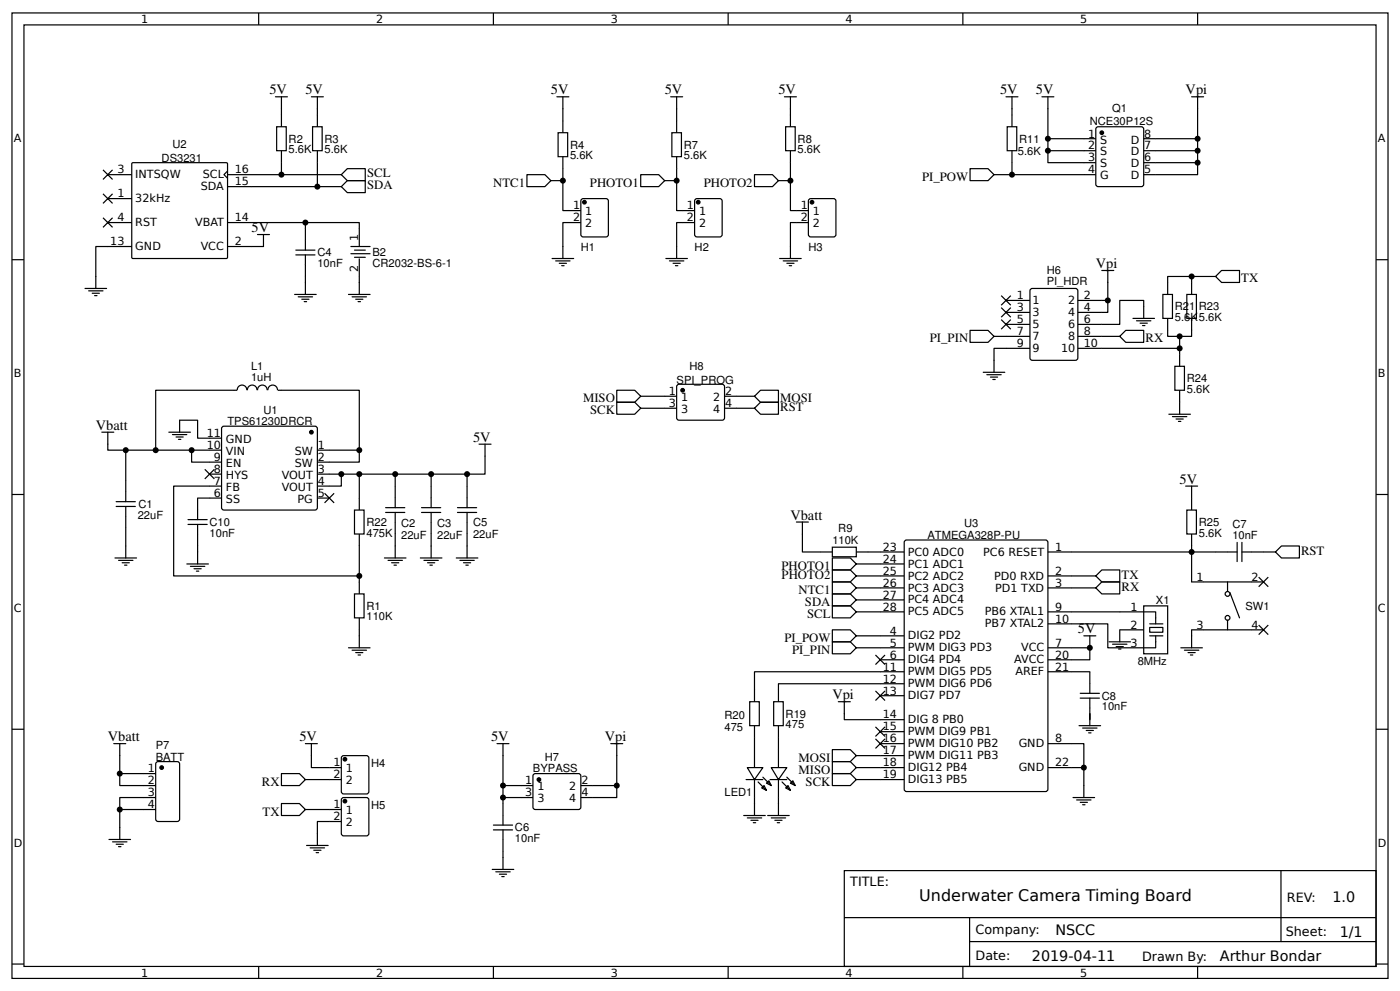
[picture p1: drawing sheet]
<svg xmlns="http://www.w3.org/2000/svg" width="309mm" height="219mm" viewBox="0 0 309 219" stroke-linecap="round" stroke-linejoin="round" font-family="sans-serif">
<g fill="none" stroke="#000" stroke-width=".26">
<path d="M2.6 2.9h304.1v213.2h-304.1zM5.3 5.5h298.7v208h-298.7zM57.1 2.9v2.6M109 2.9v2.6M160.9 2.9v2.6M212.7 2.9v2.6M264.6 2.9v2.6M23.8 38.6h5.3M29.1 36.1l.3-.2 20.7 .1 .2 .2-.1 20.8-.2 .1h-20.8l-.1-.3zM50.3 37.8l-.8 .8 .8 .8M60.9 21.4h2.6M61.1 28h2.1v5.3h-2.1z"/>
<path d="M62.2 33.3v5.3h-11.9M62.2 38.6h13.2M62.2 21.4v6.6M68.8 21.4h2.6M69.1 28h2.1v5.3h-2.1zM70.1 33.3v7.9h-19.8M70.1 21.4v6.6M76.7 37.3h4v2.6h-4l-1.3-1.3zM116.4 38.6h4l1.3 1.3-1.3 1.3h-4zM121.7 39.9h2.7M123 21.4h2.7M123.3 29.3h2.1v5.3h-2.1z"/>
<path d="M124.4 34.6v11.9h3.9M124.4 21.4v7.9M141.6 38.6h3.9l1.3 1.3-1.3 1.3h-3.9zM146.8 39.9h2.7M148.2 21.4h2.6M148.4 29.3h2.1v5.3h-2.1zM149.5 34.6v11.9h4M149.5 21.4v7.9M166.7 38.6h4l1.3 1.3-1.3 1.3h-4zM172 39.9h2.6M173.3 21.4h2.6M173.6 28h2.1v5.3h-2.1z"/>
<path d="M174.6 33.3v13.2h4M174.6 21.4v6.6M214.3 37.3h4l1.3 1.3-1.3 1.3h-4zM219.6 38.6h22.5M222.2 21.4h2.7M222.5 28h2.1v5.3h-2.1zM223.6 21.4v6.6M223.6 33.3v5.3M230.2 21.4h2.6M231.5 21.4v9.2h10.6M231.5 30.6v2.7h10.6M231.5 33.3v2.6h10.6"/>
<path d="M242.2 28.3l.4-.3h9.5l.5 .3 .1 12.4-.3 .5h-9.8l-.4-.2zM263.3 21.4h2.6M264.6 21.4v9.2h-11.9M264.6 30.6v2.7h-11.9M264.6 35.9v2.7h-11.9M264.6 33.3v2.6h-11.9M2.6 57.4h2.7M23.8 43.9h5.3M23.8 49.2h5.3M29.1 54.5h-7.9v9.2M50.3 49.2h29.1v5.3M56.9 51.8h2.6"/>
<path d="M58.2 51.8v2.7h-7.9M65.4 55.2h4.2M65.4 56.3h4.2M67.5 49.2v6M67.5 56.3v8.7M70.1 41.2h5.3M75.4 41.2l1.3-1.3h4v2.6h-4zM77.5 54.5h4.3M77.5 56h4.3M78.3 55.2h2.4M78.3 56.8h2.4M79.4 57.1v7.9"/>
<path d="M122 57.1h4.7M122.8 57.6h3.1M123.6 58.2h1.5M124.1 58.7h.5M128.3 49.2h-3.9v7.9M128.6 43.9h5.3l.4 .2 .1 7.7-.3 .5h-5.2l-.5-.2-.1-7.7zM147.1 57.1h4.8M147.9 57.6h3.2M148.7 58.2h1.6M149.2 58.7h.6M153.5 49.2h-4v7.9M153.7 43.9h5.3l.5 .2v7.7l-.2 .5h-5.3l-.5-.2v-7.7z"/>
<path d="M172.2 57.1h4.8M173 57.6h3.2M173.8 58.2h1.6M174.4 58.7h.5M178.6 49.2h-4v7.9M178.9 43.9h5.2l.5 .2 .1 7.7-.3 .5h-5.3l-.4-.2-.1-7.7zM243.4 59.7h2.7M244.7 59.7v6.7h-6.6M269.9 59.7h3.9v2.7h-3.9l-1.3-1.3zM304 57.4h2.7M18.8 63.7h4.7M19.6 64.2h3.2"/>
<path d="M20.4 64.8h1.6M20.9 65.3h.5M65.1 65h4.7M65.9 65.6h3.2M66.7 66.1h1.6M67.2 66.6h.5M77 65h4.8M77.8 65.6h3.2M78.6 66.1h1.6M79.1 66.6h.5M214.3 73h4l1.3 1.3-1.3 1.3h-4zM219.6 74.3h7.9"/>
<path d="M222.2 66.4h5.3M222.2 69h5.3M222.2 71.6h5.3M227.5 76.9h-7.9v5.3M227.6 64l.5-.3h9.5l.5 .3v15.1l-.2 .4-9.8 .1-.5-.3zM238.1 76.9h22.5M238.1 74.3h9.3M244.7 66.4v2.6h-6.6M248.7 73h4v2.6h-4l-1.3-1.3zM250.3 70.3h4.8M251.1 70.9h3.2M251.9 71.4h1.6"/>
<path d="M252.4 71.9h.5M252.7 70.3v-3.9h-5.3v5.2h-9.3M256.9 65h2.1v5.3h-2.1zM258 70.3v4h2.6v6.6M262.2 65h2.1v5.3h-2.1zM263.3 70.3v4h-2.7M263.3 61.1v3.9M268.6 61.1h-10.6v3.9M22.5 95.5h2.6M23.8 95.5v3.9h18.5v2.7h6.6M27.8 99.4v11.4M37.3 95.5h4.8"/>
<path d="M38.1 96h3.2M38.9 96.5h1.6M39.4 97h.6M39.7 95.5v-2.7h4v4h5.2M42.3 99.4h6.6M49 94.4l.5-.3 20.4 .1 .2 .5-.1 17.7-.4 .3-20.4-.1-.3-.5zM52.4 86.2h-18v13.2M52.4 86.2a1.06 1.06 0 0 1 1.1-1.1 1.06 1.06 0 0 1 1 1.1M54.7 86.2a1.06 1.06 0 0 1 1-1.1 1.06 1.06 0 0 1 1.1 1.1M56.9 86.2a1.06 1.06 0 0 1 1.1-1.1 1.06 1.06 0 0 1 1 1.1M59.2 86.2a1.06 1.06 0 0 1 1-1.1 1.06 1.06 0 0 1 1.1 1.1M61.4 86.2h18v15.9h-9.3"/>
<path d="M70.1 99.4h9.3M105.8 98.1h2.7M107.2 98.1v6.6h-27.8M136.3 88.8h3.9l1.4 1.4-1.4 1.3h-3.9zM136.3 86.2h3.9l1.4 1.3-1.4 1.3h-3.9zM141.6 87.5h7.9M141.6 90.2h7.9M149.8 85h10l.3 .4-.1 7.2-.5 .2-9.7-.1-.3-.4v-6.9zM160.1 87.5h6.6M160.1 90.2h6.6M166.7 90.2l1.3-1.4h4v2.7h-4zM168 86.2h4v2.6h-4l-1.3-1.3z"/>
<path d="M217.2 82.2h4.8M218 82.8h3.2M218.8 83.3h1.6M219.3 83.8h.6M258.2 91.5h4.8M259 92h3.2M259.6 80.9h2.1v5.3h-2.1zM259.8 92.6h1.6M260.3 93.1h.6M260.6 86.2v5.3M2.6 109.2h2.7M25.7 111.9h4.2"/>
<path d="M25.7 110.8h4.2M27.8 111.9v11.3M41.5 115.8h4.3M41.5 114.8h4.3M43.7 115.8v8.8M46.3 104.7h2.6M48.9 107.4h-10.5v19.8h41M48.9 110h-5.2v4.8M70.1 104.7h9.3v8M70.1 110h2.7M75.4 104.7v2.7h-5.3M78.3 112.7h2.1v5.3h-2.1z"/>
<path d="M79.4 118v13.2M85.2 113.2h4.2M85.2 112.1h4.2M87.3 104.7v7.4M87.3 113.2v10M93.1 113.2h4.3M93.1 112.1h4.3M95.2 104.7v7.4M95.2 113.2v10M101.1 113.2h4.2M101.1 112.1h4.2M103.2 104.7v7.4"/>
<path d="M103.2 113.2v10M175.9 115.3h2.7M177.3 115.3v6.6h6.6M199.8 119.5l.5-.2h30.7l.4 .2 .1 54.8-.3 .5h-30.9l-.5-.2zM261.9 107.4h2.7M262.2 112.7h2.1v5.3h-2.1zM263.3 107.4v5.3M263.3 118v10.5h15.8M273.3 119.8v4.2M274.4 119.8v4.2M304 109.2h2.7M25.4 123.2h4.8"/>
<path d="M26.2 123.8h3.2M27 124.3h1.6M27.5 124.8h.5M41.3 124.6h4.7M42.1 125.1h3.1M42.9 125.6h1.5M43.4 126.2h.5M78.3 131.2h2.1v5.3h-2.1zM79.4 136.5v6.6M84.9 123.2h4.8M85.7 123.8h3.2M86.5 124.3h1.6"/>
<path d="M87 124.8h.6M92.9 123.2h4.7M93.7 123.8h3.1M94.5 124.3h1.5M95 124.8h.5M100.8 123.2h4.8M101.6 123.8h3.2M102.4 124.3h1.6M102.9 124.8h.6M183.9 120.9h5.3v2.1h-5.3zM183.9 123.2h4l1.3 1.4-1.3 1.3h-4zM183.9 128.5h4l1.3 1.4-1.3 1.3h-4z"/>
<path d="M183.9 125.9h4l1.3 1.3-1.3 1.3h-4zM183.9 131.2h4l1.3 1.3-1.3 1.3h-4zM183.9 133.8h4l1.3 1.3-1.3 1.4h-4zM183.9 139.1h4l1.3 1.3-1.3 1.4h-4zM189.2 124.6h10.6M189.2 135.1h10.6M189.2 121.9h10.6M189.2 127.2h10.6M189.2 129.9h10.6M189.2 132.5h10.6M231.5 135.1h23.8v2.7M231.5 137.8h13.2v5.3h10.6v-2.7"/>
<path d="M231.5 121.9h41.8M231.5 127.2h10.6M231.5 129.9h10.6M242.1 129.9l1.3-1.4h4v2.7h-4zM242.1 127.2l1.3-1.3h4v2.6h-4zM252.7 133.8h5.3v10.6h-5.3zM252.7 139.1h-5.3v2.7M254 138.6h2.9v1h-2.9zM254 137.8h2.9M271.2 128.5v2.2M271.2 137v2.1M271.7 130.9l2.1 5.6"/>
<path d="M274.4 121.9h7.4M279.1 139.1h-15.8v4M283.1 120.6h4v2.6h-4l-1.3-1.3zM77 143.1h4.8M77.8 143.6h3.2M78.6 144.1h1.6M79.1 144.7h.5M165.6 155h2.1v5.3h-2.1zM170.9 155h2.1v5.3h-2.1zM183.9 141.8h4l1.3 1.3-1.3 1.3h-4zM185.2 155h2.7M186.5 155v4h13.3"/>
<path d="M189.2 143.1h10.6M189.2 140.4h10.6M194.5 145.7h5.3M194.5 153.7h5.3M199.8 151h-27.8v4M199.8 148.4h-33.1v6.6M231.5 143.1h9.3v2.6h-9.3M231.5 148.4h9.3v4.7M238.7 154.2h4.2M238.7 153.1h4.2M239.4 140.4h2.7M240.8 140.4v2.7"/>
<path d="M240.8 154.2v6.1M245 141.8h4.8M245.8 142.3h3.2M246.6 142.8h1.6M247.1 143.4h.5M254 140.4h2.9M260.9 143.1h4.7M261.7 143.6h3.1M262.5 144.1h1.6M263 144.7h.5M2.6 161.1h2.7M25.1 164.3h2.7"/>
<path d="M26.5 164.3v9.2h7.9M26.5 178.8h7.9M26.5 170.9h7.9M34.4 176.2h-7.9v9.2M34.7 168.3l4.5-.1 .4 .3 .1 12.4-.3 .5-4.5 .1-.4-.3-.1-12.4zM62.2 170.9h3.9l1.4 1.3-1.4 1.3h-3.9zM62.2 177.5h3.9l1.4 1.3-1.4 1.3h-3.9zM67.5 164.3h2.6M67.5 172.2h7.9M67.5 178.8h7.9M68.8 164.3v5.2h6.6M75.5 176.4l.4-.2h5.1l.4 .2 .1 7.7-.3 .5h-5.3l-.4-.2z"/>
<path d="M75.7 167l5.3-.1 .4 .3 .1 7.6-.3 .5-5.3 .1-.4-.3-.1-7.7zM109.8 164.3h2.6M111.1 164.3v11.9h6.6M111.1 176.2v6M111.1 173.5h6.6M118 170.9h10.1l.2 .5v7.1l-.5 .3-9.8-.1-.3-.4v-6.9zM128.3 173.5h8M134.9 164.3h2.7M136.3 164.3v11.9h-8M164.8 172.2h3.7M165.1 169.5h3.4l-1.8 2.7zM166.7 160.3v9.2"/>
<path d="M166.7 172.2v7.9M167.5 172.7l1.8 1.9M168.3 174l.5-.5 .5 1.1zM168.5 171.7l1.9 1.8M169.3 173l.6-.5 .5 1zM170.1 172.2h3.7M170.4 169.5h3.4l-1.8 2.7zM172 160.3v9.2M172 172.2v7.9M172.8 172.7l1.8 1.9M173.6 174l.5-.5 .5 1.1zM173.8 171.7l1.9 1.8"/>
<path d="M174.6 173l.6-.5 .5 1zM183.9 170.9h4l1.3 1.3-1.3 1.3h-4zM183.9 168.2h4l1.3 1.3-1.3 1.4h-4zM183.9 165.6h4l1.3 1.3-1.3 1.3h-4zM189.2 172.2h10.6M189.2 169.5h10.6M189.2 166.9h10.6M194.5 164.3h5.3M194.5 161.6h5.3M231.5 164.3h7.9v11.9M231.5 169.5h7.9M237.1 176.2h4.7"/>
<path d="M237.9 176.7h3.1M238.4 160.3h4.8M238.7 177.2h1.5M239.2 177.7h.5M239.2 160.8h3.2M240 161.3h1.6M240.5 161.9h.5M304 161.1h2.7M24.1 185.4h4.7M24.9 185.9h3.1M25.7 186.5h1.6M26.2 187h.5"/>
<path d="M67.7 186.7h4.8M68.5 187.3h3.2M69.3 187.8h1.6M69.8 188.3h.6M75.4 181.5h-5.3v5.2M108.7 192h4.8M109 183.3h4.2M109 182.2h4.2M109.5 192.6h3.2M110.3 193.1h1.6M110.9 193.6h.5M111.1 183.3v8.7"/>
<path d="M164.3 180.1h4.8M165.1 180.7h3.2M165.9 181.2h1.6M166.4 181.7h.6M169.6 180.1h4.8M170.4 180.7h3.2M171.2 181.2h1.6M171.7 181.7h.5M186.5 192.3h117.5v21.2h-117.5zM283 192.3v15.7M2.6 212.9h2.7M57.1 213.5v2.6"/>
<path d="M109 213.5v2.6M160.9 213.5v2.6M186.6 202.7h117.3M212.7 213.5v2.6M214.2 208h89.7M214.2 202.7v10.6M264.6 213.5v2.6M304 212.9h2.7"/>
<circle cx="271.2" cy="136.5" r=".53"/>
<circle cx="271.2" cy="131.2" r=".53"/>
</g>
<g fill="#000" stroke="#000" stroke-width=".26">
<path d="M22.8 37.5l2.1 2.1zM24.9 37.5l-2.1 2.1z"/>
<path d="M22.8 42.8l2.1 2.1zM22.8 44.9l2.1-2.1z"/>
<path d="M22.8 48.1l2.1 2.1zM24.9 48.1l-2.1 2.1z"/>
<path d="M221.2 65.3l2.1 2.1zM223.3 65.3l-2.1 2.1z"/>
<path d="M221.2 67.9l2.1 2.2zM223.3 67.9l-2.1 2.2z"/>
<path d="M221.2 70.6l2.1 2.1zM223.3 70.6l-2.1 2.1z"/>
<path d="M45.2 103.7l2.2 2.1zM47.4 103.7l-2.2 2.1z"/>
<path d="M71.7 109l2.1 2.1zM73.8 109l-2.1 2.1z"/>
<path d="M278.1 127.5l2.1 2.1zM280.2 127.5l-2.1 2.1z"/>
<path d="M278.1 138.1l2.1 2.1zM280.2 138.1l-2.1 2.1z"/>
<path d="M193.4 144.7l2.1 2.1zM195.5 144.7l-2.1 2.1z"/>
<path d="M193.4 152.6l2.1 2.1zM195.5 152.6l-2.1 2.1z"/>
<path d="M193.4 160.5l2.1 2.2zM195.5 160.5l-2.1 2.2z"/>
<path d="M193.4 163.2l2.1 2.1zM195.5 163.2l-2.1 2.1z"/>
<circle cx="243.4" cy="29.3" r=".4"/>
<circle cx="129.1" cy="44.7" r=".4"/>
<circle cx="154.3" cy="44.7" r=".4"/>
<circle cx="179.4" cy="44.7" r=".4"/>
<circle cx="68.8" cy="95.5" r=".4"/>
<circle cx="150.8" cy="86.2" r=".4"/>
<circle cx="35.7" cy="169.5" r=".4"/>
<circle cx="76.2" cy="177" r=".4"/>
<circle cx="76.2" cy="167.7" r=".4"/>
<circle cx="119.1" cy="172.2" r=".4"/>
</g>
<g fill="#000">
<circle cx="62.2" cy="38.6" r=".66"/>
<circle cx="124.4" cy="39.9" r=".66"/>
<circle cx="149.5" cy="39.9" r=".66"/>
<circle cx="174.6" cy="39.9" r=".66"/>
<circle cx="223.6" cy="38.6" r=".66"/>
<circle cx="231.5" cy="33.3" r=".66"/>
<circle cx="231.5" cy="30.6" r=".66"/>
<circle cx="264.6" cy="30.6" r=".66"/>
<circle cx="264.6" cy="35.9" r=".66"/>
<circle cx="264.6" cy="33.3" r=".66"/>
<circle cx="67.5" cy="49.2" r=".66"/>
<circle cx="70.1" cy="41.2" r=".66"/>
<circle cx="244.7" cy="66.4" r=".66"/>
<circle cx="260.6" cy="74.3" r=".66"/>
<circle cx="260.6" cy="76.9" r=".66"/>
<circle cx="263.3" cy="61.1" r=".66"/>
<circle cx="27.8" cy="99.4" r=".66"/>
<circle cx="34.4" cy="99.4" r=".66"/>
<circle cx="42.3" cy="99.4" r=".66"/>
<circle cx="79.4" cy="99.4" r=".66"/>
<circle cx="75.4" cy="104.7" r=".66"/>
<circle cx="79.4" cy="104.7" r=".66"/>
<circle cx="87.3" cy="104.7" r=".66"/>
<circle cx="95.2" cy="104.7" r=".66"/>
<circle cx="103.2" cy="104.7" r=".66"/>
<circle cx="79.4" cy="127.2" r=".66"/>
<circle cx="263.3" cy="121.9" r=".66"/>
<circle cx="240.8" cy="143.1" r=".66"/>
<circle cx="26.5" cy="170.9" r=".66"/>
<circle cx="26.5" cy="178.8" r=".66"/>
<circle cx="111.1" cy="176.2" r=".66"/>
<circle cx="111.1" cy="173.5" r=".66"/>
<circle cx="136.3" cy="173.5" r=".66"/>
<circle cx="239.4" cy="169.5" r=".66"/>
</g>
<text font-size="3.5" x="203.1" y="199.1">Underwater Camera Timing Board</text>
<g font-size="3.2">
<text x="59.5" y="20.8">5V</text>
<text x="67.5" y="20.8">5V</text>
<text x="121.7" y="20.8">5V</text>
<text x="146.8" y="20.8">5V</text>
<text x="172" y="20.8">5V</text>
<text x="220.9" y="20.8">5V</text>
<text x="228.9" y="20.8">5V</text>
<text x="261.9" y="20.8">Vpi</text>
<text x="55.6" y="51.3">5V</text>
<text x="242.1" y="59.2">Vpi</text>
<text x="21.2" y="94.9">Vbatt</text>
<text x="104.5" y="97.6">5V</text>
<text x="260.6" y="106.8">5V</text>
<text x="174.6" y="114.8">Vbatt</text>
<text x="238.1" y="139.9">5V</text>
<text x="183.9" y="154.5">Vpi</text>
<text x="23.8" y="163.7">Vbatt</text>
<text x="66.1" y="163.7">5V</text>
<text x="108.5" y="163.7">5V</text>
<text x="133.6" y="163.7">Vpi</text>
<text x="294.4" y="199.2">1.0</text>
<text x="233.2" y="206.4">NSCC</text>
<text x="296" y="207">1/1</text>
<text x="228" y="212.3">2019-04-11</text>
<text x="269.5" y="212.2">Arthur Bondar</text>
</g>
<g font-size="2.8">
<text x="81.1" y="41.8">SDA</text>
<text x="81.1" y="39.2">SCL</text>
<text x="109" y="41.2">NTC1</text>
<text x="130.3" y="41.2">PHOTO1</text>
<text x="155.5" y="41.2">PHOTO2</text>
<text x="203.7" y="39.9">PI_POW</text>
<text x="274.2" y="62.4">TX</text>
<text x="205.4" y="75.6">PI_PIN</text>
<text x="253.1" y="75.6">RX</text>
<text x="128.8" y="88.8">MISO</text>
<text x="172.4" y="88.8">MOSI</text>
<text x="130.4" y="91.5">SCK</text>
<text x="172.4" y="90.8">RST</text>
<text x="172.7" y="125.9">PHOTO1</text>
<text x="287.4" y="122.5">RST</text>
<text x="172.7" y="127.8">PHOTO2</text>
<text x="176.4" y="131.2">NTC1</text>
<text x="247.8" y="130.4">RX</text>
<text x="247.8" y="127.8">TX</text>
<text x="177.8" y="133.8">SDA</text>
<text x="178.3" y="136.5">SCL</text>
<text x="173.3" y="141.8">PI_POW</text>
<text x="175" y="144.4">PI_PIN</text>
<text x="57.9" y="173.5">RX</text>
<text x="176.4" y="170.9">MISO</text>
<text x="176.4" y="168.2">MOSI</text>
<text x="178" y="173.5">SCK</text>
<text x="58" y="180.1">TX</text>
<text x="187.9" y="195.7">TITLE:</text>
<text x="284.3" y="199.2">REV:</text>
<text x="215.5" y="206.4">Company:</text>
<text x="284.1" y="206.9">Sheet:</text>
<text x="215.5" y="212.1">Date:</text>
<text x="252.3" y="212.2">Drawn By:</text>
</g>
<g font-size="2.5">
<text x="31.2" y="5.1">1</text>
<text x="83.1" y="5.1">2</text>
<text x="134.9" y="5.1">3</text>
<text x="186.8" y="5.1">4</text>
<text x="238.7" y="5.1">5</text>
<text x="240.8" y="27.6">NCE30P12S</text>
<text x="245.7" y="24.8">Q1</text>
<text x="3" y="31.4">A</text>
<text x="35.7" y="35.8">DS3231</text>
<text x="38.1" y="32.8">U2</text>
<text x="63.8" y="33.9">5.6K</text>
<text x="63.8" y="31.5">R2</text>
<text x="71.7" y="33.9">5.6K</text>
<text x="71.7" y="31.5">R3</text>
<text x="125.9" y="35.2">5.6K</text>
<text x="125.9" y="32.8">R4</text>
<text x="151.1" y="35.2">5.6K</text>
<text x="151.1" y="32.8">R7</text>
<text x="176.2" y="33.9">5.6K</text>
<text x="176.2" y="31.5">R8</text>
<text x="224.9" y="34.2">5.6K</text>
<text x="225.2" y="31.5">R11</text>
<text x="240.4" y="30.4">1</text>
<text x="240.4" y="33">2</text>
<text x="240.4" y="35.7">3</text>
<text x="243.1" y="31.7">S</text>
<text x="243.1" y="34.3">S</text>
<text x="249.8" y="34.3">D</text>
<text x="249.8" y="31.7">D</text>
<text x="252.8" y="35.7">6</text>
<text x="252.8" y="33">7</text>
<text x="252.8" y="30.4">8</text>
<text x="304.4" y="31.4">A</text>
<text x="25.9" y="38.3">3</text>
<text x="29.9" y="39.4">INTSQW</text>
<text x="44.8" y="39.4">SCL</text>
<text x="51.9" y="41">15</text>
<text x="51.9" y="38.3">16</text>
<text x="240.4" y="38.3">4</text>
<text x="243.1" y="37">S</text>
<text x="243.1" y="39.6">G</text>
<text x="249.8" y="39.6">D</text>
<text x="249.8" y="37">D</text>
<text x="252.8" y="38.3">5</text>
<text x="25.9" y="43.6">1</text>
<text x="29.9" y="44.7">32kHz</text>
<text x="44.4" y="42">SDA</text>
<text x="126.6" y="46.2">1</text>
<text x="129.3" y="47.6">1</text>
<text x="151.8" y="46.2">1</text>
<text x="154.4" y="47.6">1</text>
<text x="176.9" y="46.2">1</text>
<text x="179.6" y="47.6">1</text>
<text x="25.9" y="48.9">4</text>
<text x="29.9" y="50">RST</text>
<text x="43.1" y="50">VBAT</text>
<text x="51.9" y="48.9">14</text>
<text x="79.1" y="53.1" transform="rotate(-90 79.1 53.1)">1</text>
<text x="126.6" y="48.9">2</text>
<text x="129.3" y="50.2">2</text>
<text x="151.8" y="48.9">2</text>
<text x="154.4" y="50.2">2</text>
<text x="176.9" y="48.9">2</text>
<text x="179.6" y="50.2">2</text>
<text x="24.4" y="54.2">13</text>
<text x="29.9" y="55.2">GND</text>
<text x="44.3" y="55.2">VCC</text>
<text x="51.9" y="54.2">2</text>
<text x="70.1" y="59">10nF</text>
<text x="70.1" y="56.6">C4</text>
<text x="79.1" y="60" transform="rotate(-90 79.1 60)">2</text>
<text x="82.3" y="59">CR2032-BS-6-1</text>
<text x="82.3" y="56.6">B2</text>
<text x="128.3" y="55.4">H1</text>
<text x="153.5" y="55.4">H2</text>
<text x="178.6" y="55.4">H3</text>
<text x="231.3" y="62.9">PI_HDR</text>
<text x="231.3" y="60.5">H6</text>
<text x="224.6" y="66.1">1</text>
<text x="224.6" y="68.7">3</text>
<text x="224.6" y="71.4">5</text>
<text x="228.1" y="67.2">1</text>
<text x="228.1" y="69.8">3</text>
<text x="236" y="67.2">2</text>
<text x="236" y="69.8">4</text>
<text x="239.4" y="66.1">2</text>
<text x="239.4" y="68.7">4</text>
<text x="239.4" y="71.4">6</text>
<text x="259.6" y="70.9">5.6K5.6K</text>
<text x="259.6" y="68.5">R21</text>
<text x="264.8" y="68.5">R23</text>
<text x="224.6" y="74">7</text>
<text x="224.6" y="76.7">9</text>
<text x="228.1" y="72.4">5</text>
<text x="228.1" y="75.1">7</text>
<text x="228.1" y="77.7">9</text>
<text x="234.5" y="77.7">10</text>
<text x="236" y="72.4">6</text>
<text x="236" y="75.1">8</text>
<text x="239.4" y="74">8</text>
<text x="239.4" y="76.7">10</text>
<text x="3" y="83.3">B</text>
<text x="55.5" y="81.8">L1</text>
<text x="152.3" y="81.7">H8</text>
<text x="304.4" y="83.3">B</text>
<text x="55.5" y="84.3">1uH</text>
<text x="147.8" y="87.3">1</text>
<text x="147.8" y="89.9">3</text>
<text x="149.5" y="84.7">SPI_PROG</text>
<text x="150.5" y="88.6">1</text>
<text x="157.5" y="88.6">2</text>
<text x="160.2" y="87.3">2</text>
<text x="160.2" y="89.9">4</text>
<text x="262.2" y="86.8">5.6K</text>
<text x="262.2" y="84.4">R24</text>
<text x="50.2" y="93.8">TPS61230DRCR</text>
<text x="58.2" y="91.4">U1</text>
<text x="150.5" y="91.2">3</text>
<text x="157.5" y="91.2">4</text>
<text x="45.7" y="99.2">10</text>
<text x="45.7" y="96.5">11</text>
<text x="47.2" y="101.8">9</text>
<text x="49.9" y="100.5">VIN</text>
<text x="49.9" y="97.8">GND</text>
<text x="65.1" y="100.5">SW</text>
<text x="70.2" y="99.2">1</text>
<text x="70.2" y="101.8">2</text>
<text x="47.2" y="107.1">7</text>
<text x="47.2" y="104.5">8</text>
<text x="49.9" y="105.8">HYS</text>
<text x="49.9" y="103.1">EN</text>
<text x="62.2" y="105.8">VOUT</text>
<text x="65.1" y="103.1">SW</text>
<text x="70.2" y="104.5">3</text>
<text x="70.2" y="107.1">4</text>
<text x="30.6" y="112.1">C1</text>
<text x="47.2" y="109.7">6</text>
<text x="49.9" y="111.1">SS</text>
<text x="49.9" y="108.4">FB</text>
<text x="62.2" y="108.4">VOUT</text>
<text x="65.7" y="111.1">PG</text>
<text x="70.2" y="109.7">5</text>
<text x="30.4" y="114.6">22uF</text>
<text x="46.3" y="118.5">10nF</text>
<text x="46.3" y="116.2">C10</text>
<text x="81" y="118.5">475K</text>
<text x="81" y="116.2">R22</text>
<text x="88.6" y="119.1">22uF</text>
<text x="88.6" y="116.5">C2</text>
<text x="96.6" y="119.1">22uF</text>
<text x="96.6" y="116.5">C3</text>
<text x="104.5" y="118.9">22uF</text>
<text x="104.5" y="116.2">C5</text>
<text x="185.2" y="117.5">R9</text>
<text x="204.9" y="119.1">ATMEGA328P-PU</text>
<text x="213" y="116.5">U3</text>
<text x="264.8" y="118.5">5.6K</text>
<text x="264.8" y="116.2">R25</text>
<text x="272.3" y="119">10nF</text>
<text x="272.3" y="116.7">C7</text>
<text x="183.9" y="120.2">110K</text>
<text x="195" y="121.7">23</text>
<text x="195" y="124.3">24</text>
<text x="200.6" y="122.7">PC0 ADC0</text>
<text x="200.6" y="125.4">PC1 ADC1</text>
<text x="217.2" y="122.7">PC6 RESET</text>
<text x="233.1" y="121.7">1</text>
<text x="195" y="126.9">25</text>
<text x="195" y="129.6">26</text>
<text x="200.6" y="128">PC2 ADC2</text>
<text x="200.6" y="130.7">PC3 ADC3</text>
<text x="219.7" y="128">PD0 RXD</text>
<text x="219.9" y="130.7">PD1 TXD</text>
<text x="233.1" y="126.9">2</text>
<text x="233.1" y="129.6">3</text>
<text x="264.3" y="128.3">1</text>
<text x="276.5" y="128.3">2</text>
<text x="3" y="135.1">C</text>
<text x="81" y="137">110K</text>
<text x="81" y="134.7">R1</text>
<text x="195" y="132.2">27</text>
<text x="195" y="134.9">28</text>
<text x="200.6" y="133.3">PC4 ADC4</text>
<text x="200.6" y="135.9">PC5 ADC5</text>
<text x="217.6" y="135.9">PB6 XTAL1</text>
<text x="233.1" y="134.9">9</text>
<text x="233.1" y="137.5">10</text>
<text x="249.8" y="134.9">1</text>
<text x="255.4" y="133.4">X1</text>
<text x="275.2" y="134.7">SW1</text>
<text x="304.4" y="135.1">C</text>
<text x="196.6" y="140.2">4</text>
<text x="196.6" y="142.8">5</text>
<text x="200.6" y="141.2">DIG2 PD2</text>
<text x="200.6" y="143.9">PWM DIG3 PD3</text>
<text x="217.6" y="138.6">PB7 XTAL2</text>
<text x="225.6" y="143.9">VCC</text>
<text x="233.1" y="142.8">7</text>
<text x="249.8" y="138.9">2</text>
<text x="249.8" y="142.8">3</text>
<text x="264.3" y="138.9">3</text>
<text x="276.5" y="138.9">4</text>
<text x="195" y="148.1">11</text>
<text x="196.6" y="145.5">6</text>
<text x="200.6" y="146.5">DIG4 PD4</text>
<text x="200.6" y="149.2">PWM DIG5 PD5</text>
<text x="224" y="146.5">AVCC</text>
<text x="224.3" y="149.2">AREF</text>
<text x="233.1" y="145.5">20</text>
<text x="233.1" y="148.1">21</text>
<text x="251.4" y="146.9">8MHz</text>
<text x="195" y="150.8">12</text>
<text x="195" y="153.4">13</text>
<text x="200.6" y="151.8">PWM DIG6 PD6</text>
<text x="200.6" y="154.5">DIG7 PD7</text>
<text x="243.4" y="154.5">C8</text>
<text x="160.1" y="161.5">475</text>
<text x="160.1" y="158.8">R20</text>
<text x="173.6" y="160.9">475</text>
<text x="173.6" y="158.5">R19</text>
<text x="195" y="158.7">14</text>
<text x="195" y="161.3">15</text>
<text x="200.6" y="159.8">DIG 8 PB0</text>
<text x="243.4" y="156.9">10nF</text>
<text x="34.4" y="165.4">P7</text>
<text x="195" y="164">16</text>
<text x="195" y="166.6">17</text>
<text x="200.6" y="162.4">PWM DIG9 PB1</text>
<text x="200.6" y="165">PWM DIG10 PB2</text>
<text x="200.6" y="167.7">PWM DIG11 PB3</text>
<text x="225.1" y="165">GND</text>
<text x="233.1" y="164">8</text>
<text x="32.7" y="170.6">1</text>
<text x="32.7" y="173.2">2</text>
<text x="34.4" y="168">BATT</text>
<text x="73.7" y="169.3">1</text>
<text x="73.7" y="171.9">2</text>
<text x="76.4" y="170.6">1</text>
<text x="76.4" y="173.2">2</text>
<text x="82" y="169.4">H4</text>
<text x="116" y="173.2">1</text>
<text x="117.7" y="170.4">BYPASS</text>
<text x="120.4" y="168.1">H7</text>
<text x="128.5" y="173.2">2</text>
<text x="195" y="169.3">18</text>
<text x="195" y="171.9">19</text>
<text x="200.6" y="170.3">DIG12 PB4</text>
<text x="200.6" y="173">DIG13 PB5</text>
<text x="225.1" y="170.3">GND</text>
<text x="233.1" y="169.3">22</text>
<text x="32.7" y="175.9">3</text>
<text x="32.7" y="178.5">4</text>
<text x="73.7" y="178.5">1</text>
<text x="76.4" y="179.9">1</text>
<text x="82" y="178.7">H5</text>
<text x="116" y="175.9">3</text>
<text x="118.7" y="174.6">1</text>
<text x="118.7" y="177.2">3</text>
<text x="125.8" y="174.6">2</text>
<text x="125.8" y="177.2">4</text>
<text x="128.5" y="175.9">4</text>
<text x="160.1" y="175.7">LED1</text>
<text x="73.7" y="181.2">2</text>
<text x="76.4" y="182.5">2</text>
<text x="113.8" y="186">10nF</text>
<text x="113.8" y="183.6">C6</text>
<text x="3" y="187">D</text>
<text x="304.4" y="187">D</text>
<text x="31.2" y="215.7">1</text>
<text x="83.1" y="215.7">2</text>
<text x="134.9" y="215.7">3</text>
<text x="186.8" y="215.7">4</text>
<text x="238.7" y="215.7">5</text>
</g>
</svg>
